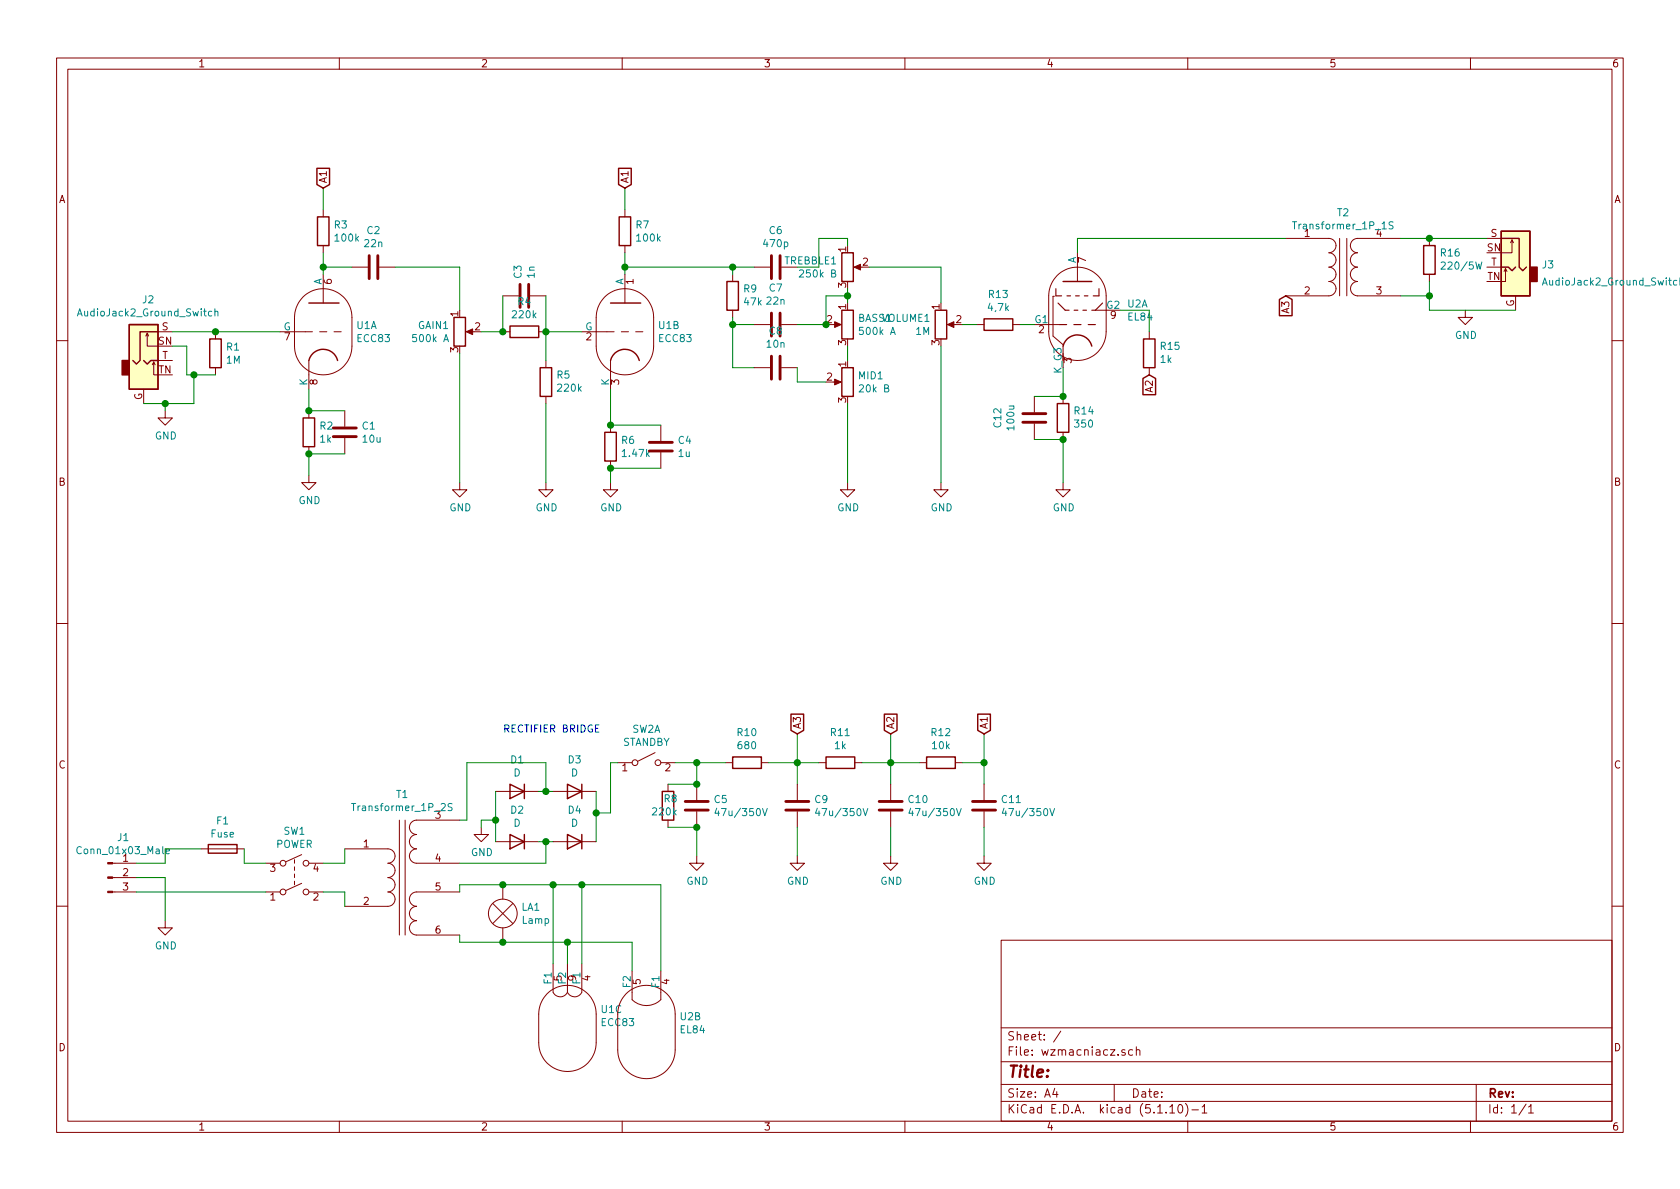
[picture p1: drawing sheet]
<svg xmlns="http://www.w3.org/2000/svg" width="297mm" height="210mm" viewBox="0 0 297 210" stroke-linecap="round" stroke-linejoin="round" font-family="sans-serif">
<g fill="none" stroke="#840000" stroke-width=".18">
<path d="M10 10.3h277v189.9h-277zM12 12.2h273v186.1h-273zM60 10.3v1.9M110 10.3v1.9M160 10.3v1.9M210 10.3v1.9M260 10.3v1.9M57.1 37.1v1.2M110.5 37.1v1.2M25.8 59.4l.2-.5v2.3h1.9M26 58.9l.3 .5M27.9 58.7h2.6"/>
<path d="M38.1 58.7v1.2M49.5 58.7h5.7M53.5 52.5a5.1 5.1 0 0 1 5.6-1.1 5.1 5.1 0 0 1 3.1 4.7v5.1a5.1 5.1 0 0 1-5.1 5.1 5.1 5.1 0 0 1-5-5.1v-5.1a5.1 5.1 0 0 1 1.4-3.6zM56.5 58.7h1.3M57.1 43.4v1.3M57.1 48.5v5.1M59.1 58.7h1.2M62.2 47.2h2.8M67.1 47.2h2.7M82.8 58.7h1M88.9 52.3h2.8M88.9 58.7h1.3"/>
<path d="M93.7 52.3h2.8M95.2 58.7h1.3M102.9 58.7h5.7M106.9 52.5a5.1 5.1 0 0 1 5.5-1.1 5.1 5.1 0 0 1 3.2 4.7v5.1a5.1 5.1 0 0 1-5.1 5.1 5.1 5.1 0 0 1-5.1-5.1v-5.1a5.1 5.1 0 0 1 1.5-3.6zM109.9 58.7h1.2M110.5 43.4v1.3M110.5 48.5v5.1M112.4 58.7h1.3M129.5 48.5v1.3M129.5 54.9v1.2M133.3 47.2h2.8M133.3 57.4h2.8"/>
<path d="M138.2 57.4h2.8M147.3 57.4h1M151.4 47.2h1M167.9 57.4h1M172.7 57.4h1.3M179.1 57.4h1.2M185.4 57.4h1.9M186.4 52.4h-.2v7l1.8 1.6M186.9 48.7a5.1 5.1 0 0 1 5.5-1.1 5.1 5.1 0 0 1 3.2 4.7v6.4a5.1 5.1 0 0 1-5.1 5 5.1 5.1 0 0 1-5.1-5v-6.4a5.1 5.1 0 0 1 1.5-3.6zM190.5 44.7v5.1M193.7 54.9h1.9M203.2 58.7v1.2"/>
<path d="M227.3 42.2h7.6a1.27 1.27 0 0 1 1.3 1.2 1.27 1.27 0 0 1-1.3 1.3 1.27 1.27 0 0 1 1.3 1.3 1.27 1.27 0 0 1-1.3 1.2 1.27 1.27 0 0 1 1.3 1.3 1.27 1.27 0 0 1-1.3 1.3 1.27 1.27 0 0 1 1.3 1.2 1.27 1.27 0 0 1-1.3 1.3h-7.6M236.9 42.2v10.1M238.1 42.2v10.1M247.6 42.2h-7.6a1.27 1.27 0 0 0-1.2 1.2 1.27 1.27 0 0 0 1.2 1.3 1.27 1.27 0 0 0-1.2 1.3 1.27 1.27 0 0 0 1.2 1.2 1.27 1.27 0 0 0-1.2 1.3 1.27 1.27 0 0 0 1.2 1.3 1.27 1.27 0 0 0-1.2 1.2 1.27 1.27 0 0 0 1.2 1.3h7.6M252.7 42.2v1.2M252.7 48.5v1.3M259.1 54.9v1.2h1.2l-1.2 1.3-1.3-1.3h1.3M262.9 47.2h2.5M262.9 42.2h2.5M266.2 47.5l-.3 .5M266.4 48l-.2-.5v2.3h-.8M267.3 42.4l-.2 .5"/>
<path d="M267.6 42.9l-.3-.5v2.3h-1.9M268 52.3v2.6M10 60.2h2M25.4 68.8v2.6M26.9 64.5l.3-.5v2.3h.7M27.2 64l.2 .5M27.9 63.7h2.6M29.2 72.6v1.3h1.3l-1.3 1.3-1.3-1.3h1.3M38.1 65v1.3M54.6 63.7v5.1M54.6 72.6v1.3M54.6 79v1.3"/>
<path d="M61 72.6v2.8M61 77.5v2.8M96.5 63.7v1.3M96.5 70.1v1.3M107.9 63.7v5.1M107.9 75.2v1.2M116.8 75.2v2.8M133.3 65h2.8M138.2 65h2.8M147.3 67.6h1M182.9 70.1v2.8M182.9 74.9v2.8"/>
<path d="M188 70.1v1.3M188 76.4v1.3M203.2 65v1.3M285 60.2h2M54.6 84.1v1.2h1.3l-1.3 1.3-1.3-1.3h1.3M81.3 85.3v1.3h1.2l-1.2 1.3-1.3-1.3h1.3M96.5 85.3v1.3h1.3l-1.3 1.3-1.3-1.3h1.3M107.9 85.3v1.3h1.3l-1.3 1.3-1.2-1.3h1.2M107.9 81.5v1.3M116.8 80v2.8M149.9 85.3v1.3h1.2l-1.2 1.3-1.3-1.3h1.3M166.4 85.3v1.3h1.2l-1.2 1.3-1.3-1.3h1.3"/>
<path d="M188 85.3v1.3h1.2l-1.2 1.3-1.3-1.3h1.3M10 110.3h2M285 110.3h2M87.6 139.9h7.6M97.8 139.9h7.6M109.2 134.9h2.6M115.8 133.1l-3 1.5M116.8 134.9h2.6M118.1 138.7v1.2M123.2 138.7v2.8M128.3 134.9h1.2M134.6 134.9h1.3"/>
<path d="M141 138.7v2.8M144.8 134.9h1.2M151.1 134.9h1.3M157.5 138.7v2.8M162.6 134.9h1.2M168.9 134.9h1.3M174 138.7v2.8M19.9 157.7h4.2M19.9 152.6h4.2M19.9 155.2h4.2M35.6 150.1h7.6M47 157.7h2.5"/>
<path d="M47 152.6h2.5M52.1 152v.6M52.1 153.3v.6M52.1 154.6v.6M52.1 155.8v.7M53.3 156.2l-2.8 1.3M53.3 151.1l-2.8 1.3M54.6 157.7h2.5M54.6 152.6h2.5M61 150.1h7.6a1.27 1.27 0 0 1 1.2 1.3 1.27 1.27 0 0 1-1.2 1.2 1.27 1.27 0 0 1 1.2 1.3 1.27 1.27 0 0 1-1.2 1.3 1.27 1.27 0 0 1 1.2 1.3 1.27 1.27 0 0 1-1.2 1.2 1.27 1.27 0 0 1 1.2 1.3 1.27 1.27 0 0 1-1.2 1.3h-7.6M70.6 145v20.3M71.6 145v20.3"/>
<path d="M81.3 157.7h-7.6a1.27 1.27 0 0 0-1.3 1.3 1.27 1.27 0 0 0 1.3 1.3 1.27 1.27 0 0 0-1.3 1.2 1.27 1.27 0 0 0 1.3 1.3 1.27 1.27 0 0 0-1.3 1.3 1.27 1.27 0 0 0 1.3 1.2h7.6M81.3 145h-7.6a1.27 1.27 0 0 0-1.3 1.3 1.27 1.27 0 0 0 1.3 1.3 1.27 1.27 0 0 0-1.3 1.2 1.27 1.27 0 0 0 1.3 1.3 1.27 1.27 0 0 0-1.3 1.3 1.27 1.27 0 0 0 1.3 1.2h7.6M85.1 146.3v1.3h1.3l-1.3 1.2-1.3-1.2h1.3M87.1 159.8l3.6 3.5M87.6 148.8h7.6M88.9 156.5v2.5M90.7 159.8l-3.6 3.5M97.8 148.8h7.6M118.1 145v1.3M123.2 151.4v1.2h1.3l-1.3 1.3-1.3-1.3h1.3M123.2 143.5v2.8M141 151.4v1.2h1.2l-1.2 1.3-1.3-1.3h1.3"/>
<path d="M141 143.5v2.8M157.5 151.4v1.2h1.2l-1.2 1.3-1.3-1.3h1.3M157.5 143.5v2.8M174 151.4v1.2h1.3l-1.3 1.3-1.3-1.3h1.3M174 143.5v2.8M10 160.2h2M29.2 162.8v1.3h1.3l-1.3 1.2-1.3-1.2h1.3M88.9 164.1v2.5M96.7 175.7a5.1 5.1 0 0 1 5.6-1.1 5.1 5.1 0 0 1 3.1 4.7v5.1a5.1 5.1 0 0 1-5.1 5.1 5.1 5.1 0 0 1-5.1-5.1v-5.1a5.1 5.1 0 0 1 1.5-3.6zM97.8 170.4v5.1M97.8 175.5a1.4 1.4 0 0 0 2.5 0M100.3 170.4l.1 5.1a1.4 1.4 0 0 0 2.4 0l.1-5.1"/>
<path d="M110.7 175.7a5.1 5.1 0 0 1 5.5-1.1 5.1 5.1 0 0 1 3.2 4.7v6.4a5.1 5.1 0 0 1-5.1 5 5.1 5.1 0 0 1-5.1-5v-6.4a5.1 5.1 0 0 1 1.5-3.6zM111.8 171.7v5.1a3.6 3.6 0 0 0 5 0v-5.1M177 166.3h108v32h-108zM285 160.2h2M60 198.3v1.9M110 198.3v1.9M160 198.3v1.9M177 194.8h108M177 191.8h108M177 187.8h108M177 181.8h108M186.5 192.5l-.4 1h1"/>
<path d="M186.8 193v1M187.6 182.3l-1.3 2M197 191.8v3M198.9 185.7a.37 .37 0 0 0-.6 .1l.1 .2 .5 .2 .1 .1-.2 .3-.5-.1M200.3 185.7l-.5-.1-.3 .3 .1 .6 .2 .1 .5-.1M200.9 185.7h.1a.37 .37 0 0 1 .5 .1v.8M200.9 185.1v1.5M206.8 195.8l.5-.5v1.5M206.8 196.8h.9M208.5 195.4l.1-.1a.8 .8 0 0 1 .5 .8 .8 .8 0 0 1-.5 .7 1 1 0 0 1-.1-1.4zM209.6 195.1a1.71 1.71 0 0 1 0 2.3M210 198.3v1.9"/>
<path d="M210.7 196.3h1.2M212.5 195.8l.5-.5v1.5M212.5 196.8h.9M260 198.3v1.9M261 191.8v6.5M269.8 195.2l-1.2 2M270.3 195.8l.4-.5v1.5M270.3 196.8h.8"/>
<circle cx="112.3" cy="134.9" r=".51"/>
<circle cx="116.3" cy="134.9" r=".51"/>
<circle cx="50" cy="157.7" r=".51"/>
<circle cx="50" cy="152.6" r=".51"/>
<circle cx="54.1" cy="157.7" r=".51"/>
<circle cx="54.1" cy="152.6" r=".51"/>
<circle cx="88.9" cy="161.5" r="2.54"/>
</g>
<g fill="none" stroke="#840000" stroke-width=".25">
<path d="M56 29.8h2.3v2.8l-1.2 .7-1.1-.7zM56.1 38.3h2.1v5.1h-2.1zM109.4 29.8h2.2v2.8l-1.1 .7-1.1-.7zM109.5 38.3h2v5.1h-2zM22.9 57.4h5v11.4h-5zM27.9 58.7h-3.1v5l-.7 .7-.6-.7M37.1 59.9h2v5.1h-2zM54.6 53.6h5.3M80.3 56.1h2v5.1h-2zM90.2 57.7h5v2h-5zM107.9 53.6h5.4M128.5 49.8h2.1v5.1h-2.1z"/>
<path d="M148.8 44.7h2.1v5.1h-2.1zM148.8 54.9h2.1v5h-2.1zM165.4 54.9h2v5h-2zM174 56.4h5.1v2h-5.1zM188 49.8h5M202.2 59.9h2v5.1h-2zM226.2 53l1.1-.7 1.1 .7v2.8h-2.2zM251.7 43.4h2v5.1h-2zM265.4 40.9h5.1v11.4h-5.1zM265.4 47.2h1.3l.6 .7 .7-.7M265.4 42.2h3.2v5l.6 .7 .7-.7M25.4 63.7l.6 .7 .7-.7h1.2"/>
<path d="M53.6 73.9h2v5.1h-2zM54.6 63.7a2.62 2.62 0 0 1 2.5-1.9 2.62 2.62 0 0 1 2.6 1.9M95.5 65h2v5.1h-2zM106.9 76.4h2.1v5.1h-2.1zM107.9 63.7a2.62 2.62 0 0 1 2.6-1.9 2.62 2.62 0 0 1 2.5 1.9M148.8 65h2.1v5.1h-2.1zM186.9 71.4h2.1v5h-2.1zM188 61.2a2.62 2.62 0 0 1 2.5-2 2.62 2.62 0 0 1 2.5 2M202.1 66.9l1.1-.6 1.1 .6v2.9h-2.2zM90.2 138.7l2.5 1.2-2.5 1.3zM92.7 138.7v2.5M100.3 138.7l2.6 1.2-2.6 1.3z"/>
<path d="M102.9 138.7v2.5M117.1 139.9h2v5.1h-2zM129.5 133.9h5.1v2h-5.1zM139.9 126.3h2.2v2.9l-1.1 .6-1.1-.6zM146 133.9h5.1v2h-5.1zM156.4 126.3h2.2v2.9l-1.1 .6-1.1-.6zM163.8 133.9h5.1v2h-5.1zM172.9 126.3h2.2v2.9l-1.1 .6-1.1-.6zM36.8 149.3h5.1v1.6h-5.1zM90.2 147.6l2.5 1.2-2.5 1.3zM92.7 147.6v2.5M100.3 147.6l2.6 1.2-2.6 1.3z"/>
<path d="M102.9 147.6v2.5"/>
</g>
<g fill="#840000" stroke="#840000" stroke-width=".18">
<path d="M147.6 67.1l1.1 .5-1.1 .5z"/>
<path d="M151 47.2l1.1-.5v1z"/>
<path d="M147.6 56.9l1.1 .5-1.1 .5z"/>
<path d="M167.5 57.4l1.2-.5v1z"/>
<path d="M82.4 58.7l1.2-.5v1z"/>
<path d="M19 157.6h.9v.3h-.9z"/>
<path d="M19 155.1h.9v.2h-.9z"/>
<path d="M19 152.5h.9v.3h-.9z"/>
</g>
<g fill="none" stroke="#840000" stroke-width=".51">
<path d="M65.3 45.2v4.1M66.8 45.2v4.1M91.9 50.3v4.1M93.5 50.3v4.1M136.4 45.2v4.1M136.4 55.4v4M137.9 45.2v4.1M137.9 55.4v4M58.9 77.2h4.1M58.9 75.7h4.1M114.8 79.8h4.1M114.8 78.2h4.1"/>
<path d="M136.4 63v4.1M137.9 63v4.1M180.8 73.1h4.1M180.8 74.7h4.1M121.2 143.3h4M121.2 141.7h4M138.9 143.3h4.1M138.9 141.7h4.1M155.4 143.3h4.1M155.4 141.7h4.1M172 143.3h4M172 141.7h4"/>
</g>
<g fill="none" stroke="#008484" stroke-width=".18">
<path d="M228.5 39.2h.8M246.3 39.3l-.5-.1-.2 .1 .1 .5 .6 .2v.3l-.2 .2-.5-.1M37.4 55.1l-.3-.1-.2 .3 .1 .5h.4M38 55.2l.2-.2 .3 .1v.8M38 54.6v1.3M254.8 46.5l.5-.2 .2 .4-.7 .9h.7M296.5 49.6h-.4l-.2 .2 .1 .6h.5M297 49.1v1.3M297.1 49.6l-.1 .1M29.4 150.5l.6-.1-.1-.2-.4-.1-.1 .2v.6h.5M62.2 142.1h.7M79.9 142.2l-.4-.1-.2 .1v.4l.6 .3v.2l-.2 .3-.5-.1"/>
<path d="M126.7 142.9l-.3 .9h.8M134.8 143l.4 1.2 .5-1.2M144.5 142.9l-.3 .9h.8M152.6 143l.4 1.2 .4-1.2M161 142.9l-.3 .9h.8M169.1 143l.4 1.2 .5-1.2M177.5 142.9l-.3 .9h.8M185.6 143l.4 1.2 .5-1.2"/>
</g>
<g fill="#ffffc2" stroke="#ffffc2" stroke-width=".18">
<path d="M265.4 40.9h5.1v11.4h-5.1z"/>
<path d="M22.9 57.4h5v11.4h-5z"/>
</g>
<g fill="#840000" stroke="#840000" stroke-width=".25">
<path d="M270.5 47.2h1.3v2.6h-1.3z"/>
<path d="M21.6 63.7h1.3v2.6h-1.3z"/>
</g>
<path d="M186.7 51v1.3h1M187.1 53.6l1.2 1.3h.7M187.3 57.4h1.3M188.6 52.3h.7M189.9 57.4h1.2M189.9 54.9h.7M190.2 52.3h.6M191.5 54.9h.6M191.7 52.3h.7M192.4 57.4h1.3M194.3 51v1.3h-1M194.9 53.6l-1.2 1.3h-.7" fill="none" stroke="#840000" stroke-width=".2"/>
<g fill="none" stroke="#008400" stroke-width=".18">
<path d="M57.1 33.3v3.8M110.5 33.3v3.8M30.5 58.7h19M57.1 44.7v3.8M57.1 47.2h5.1M69.8 47.2h11.5v7.7M88.9 52.3v6.4h-3.8M96.5 58.7h6.4M96.5 52.3v11.4M110.5 44.7v3.8M110.5 47.2h22.8M129.5 57.4h3.8"/>
<path d="M129.5 47.2v1.3M129.5 56.1v8.9h3.8M149.9 52.3h-3.9v5.1h-5M149.9 43.4v-1.2h-5.1v5h-3.8M149.9 51v2.6M153.7 47.2h12.7v6.4M170.2 57.4h2.5M180.3 57.4h2.6M198.1 54.9h5.1v3.8M227.3 42.2h-36.8v2.5M247.6 42.2h15.3M247.6 52.3h5.1"/>
<path d="M252.7 49.8v5.1h15.3M29.2 71.4v1.2M30.5 61.2h2.5v5.1h5.1M34.3 66.3v5.1h-8.9M54.6 68.8v3.8h6.4M81.3 62.5v22.8M96.5 71.4v13.9M107.9 68.8v6.4h8.9M141 65v2.6h5M149.9 61.2v2.5M149.9 71.4v13.9M166.4 61.2v24.1"/>
<path d="M182.9 77.7h5.1v7.6M188 65v5.1h-5.1M61 80.3h-6.4v3.8M116.8 82.8h-8.9v2.5M87.6 139.9v8.9M95.2 139.9h2.6M96.5 139.9v-5h-14v10.1h-1.2M105.4 139.9v8.9M109.2 134.9h-1.3v8.9h-2.5M119.4 134.9h8.9M123.2 134.9v3.8h-5.1M135.9 134.9h8.9"/>
<path d="M141 129.8v8.9M152.4 134.9h10.2M157.5 129.8v8.9M170.2 134.9h3.8M174 129.8v8.9M24.1 155.2h5.1v7.6M24.1 157.7h22.9M35.6 150.1h-6.4v2.5h-5.1M43.2 150.1v2.5h3.8M57.1 157.7h3.9v2.6M61 150.1v2.5h-3.9M81.3 157.7v-1.2h35.5v15.2"/>
<path d="M87.6 145h-2.5v1.3M95.2 148.8h2.6M96.5 148.8v3.8h-15.2M97.8 156.5v13.9M102.9 156.5v13.9M118.1 146.3h5.1v5.1M141 146.3v5.1M157.5 146.3v5.1M174 146.3v5.1M81.3 165.3v1.3h30.5v5.1M100.3 166.6v3.8"/>
</g>
<g fill="#008400" stroke="#008400" stroke-width=".25">
<circle cx="174" cy="134.9" r=".51"/>
<circle cx="88.9" cy="58.7" r=".51"/>
<circle cx="157.5" cy="134.9" r=".51"/>
<circle cx="188" cy="77.7" r=".51"/>
<circle cx="54.6" cy="80.3" r=".51"/>
<circle cx="188" cy="70.1" r=".51"/>
<circle cx="123.2" cy="138.7" r=".51"/>
<circle cx="146.1" cy="57.4" r=".51"/>
<circle cx="123.2" cy="134.9" r=".51"/>
<circle cx="141" cy="134.9" r=".51"/>
<circle cx="129.5" cy="57.4" r=".51"/>
<circle cx="252.7" cy="42.2" r=".51"/>
<circle cx="252.7" cy="52.3" r=".51"/>
<circle cx="96.5" cy="148.8" r=".51"/>
<circle cx="38.1" cy="58.7" r=".51"/>
<circle cx="97.8" cy="156.5" r=".51"/>
<circle cx="100.3" cy="166.6" r=".51"/>
<circle cx="149.9" cy="52.3" r=".51"/>
<circle cx="29.2" cy="71.4" r=".51"/>
<circle cx="102.9" cy="156.5" r=".51"/>
<circle cx="87.6" cy="145" r=".51"/>
<circle cx="34.3" cy="66.3" r=".51"/>
<circle cx="57.2" cy="47.2" r=".51"/>
<circle cx="88.9" cy="156.5" r=".51"/>
<circle cx="108" cy="82.8" r=".51"/>
<circle cx="88.9" cy="166.6" r=".51"/>
<circle cx="96.5" cy="58.7" r=".51"/>
<circle cx="108" cy="75.2" r=".51"/>
<circle cx="96.5" cy="139.9" r=".51"/>
<circle cx="129.5" cy="47.2" r=".51"/>
<circle cx="110.5" cy="47.2" r=".51"/>
<circle cx="105.4" cy="143.8" r=".51"/>
<circle cx="54.6" cy="72.6" r=".51"/>
<circle cx="123.2" cy="146.3" r=".51"/>
</g>
<text font-size="2.8" fill="#840000" x="178" y="190.5">Title:</text>
<g font-size="2.1" fill="#840000">
<text x="178" y="184">Sheet: /</text>
<text x="178" y="186.7">File: wzmacniacz.sch</text>
<text x="178" y="196.9">KiCad E.D.A. kicad (5.1.10)-1</text>
<text x="178" y="194.1">Size: A4</text>
<text x="200" y="194.1">Date:</text>
<text x="263" y="194.1">Rev:</text>
<text x="263" y="196.9">Id: 1/1</text>
</g>
<g font-size="1.8" fill="#840000">
<text x="35" y="11.9">1</text>
<text x="85" y="11.9">2</text>
<text x="135" y="11.9">3</text>
<text x="185" y="11.9">4</text>
<text x="235" y="11.9">5</text>
<text x="285" y="11.9">6</text>
<text x="10.4" y="35.9">A</text>
<text x="57.8" y="32.5" transform="rotate(-90 57.8 32.5)">A1</text>
<text x="111.1" y="32.5" transform="rotate(-90 111.1 32.5)">A1</text>
<text x="285.4" y="35.9">A</text>
<text x="230.7" y="41.9">1</text>
<text x="263.6" y="41.9">S</text>
<text x="138.7" y="46.8">TREBBLE1</text>
<text x="149.6" y="44.5" transform="rotate(-90 149.6 44.5)">1</text>
<text x="152.6" y="47">2</text>
<text x="192" y="46.5" transform="rotate(-90 192 46.5)">7</text>
<text x="262.9" y="44.4">SN</text>
<text x="263.6" y="47">T</text>
<text x="58.7" y="50.3" transform="rotate(-90 58.7 50.3)">6</text>
<text x="112" y="50.3" transform="rotate(-90 112 50.3)">1</text>
<text x="149.6" y="50.9" transform="rotate(-90 149.6 50.9)">3</text>
<text x="230.7" y="52.1">2</text>
<text x="243.4" y="52.1">3</text>
<text x="263" y="49.5">TN</text>
<text x="28.6" y="58.4">S</text>
<text x="81" y="56" transform="rotate(-90 81 56)">1</text>
<text x="84" y="58.4">2</text>
<text x="146.2" y="57.1">2</text>
<text x="149.6" y="54.7" transform="rotate(-90 149.6 54.7)">1</text>
<text x="166.1" y="54.7" transform="rotate(-90 166.1 54.7)">1</text>
<text x="169.1" y="57.1">2</text>
<text x="183.7" y="58.9">2</text>
<text x="196.4" y="56.4">9</text>
<text x="228" y="55.4" transform="rotate(-90 228 55.4)">A3</text>
<text x="267.7" y="54.3" transform="rotate(-90 267.7 54.3)">G</text>
<text x="28" y="61">SN</text>
<text x="28.7" y="63.5">T</text>
<text x="50.3" y="60.2">7</text>
<text x="81" y="62.3" transform="rotate(-90 81 62.3)">3</text>
<text x="103.7" y="60.2">2</text>
<text x="149.6" y="64.9" transform="rotate(-90 149.6 64.9)">1</text>
<text x="149.6" y="61.1" transform="rotate(-90 149.6 61.1)">3</text>
<text x="166.1" y="61.1" transform="rotate(-90 166.1 61.1)">3</text>
<text x="189.5" y="64.2" transform="rotate(-90 189.5 64.2)">3</text>
<text x="25.1" y="70.8" transform="rotate(-90 25.1 70.8)">G</text>
<text x="28" y="66">TN</text>
<text x="56.1" y="68" transform="rotate(-90 56.1 68)">8</text>
<text x="109.5" y="68" transform="rotate(-90 109.5 68)">3</text>
<text x="146.2" y="67.3">2</text>
<text x="149.6" y="71.2" transform="rotate(-90 149.6 71.2)">3</text>
<text x="203.8" y="69.3" transform="rotate(-90 203.8 69.3)">A2</text>
<text x="10.4" y="85.9">B</text>
<text x="285.4" y="85.9">B</text>
<text x="141.6" y="129" transform="rotate(-90 141.6 129)">A3</text>
<text x="158.1" y="129" transform="rotate(-90 158.1 129)">A2</text>
<text x="174.6" y="129" transform="rotate(-90 174.6 129)">A1</text>
<text x="10.4" y="135.9">C</text>
<text x="110" y="136.4">1</text>
<text x="117.6" y="136.4">2</text>
<text x="285.4" y="135.9">C</text>
<text x="64.3" y="149.9">1</text>
<text x="21.7" y="152.4">1</text>
<text x="21.7" y="154.9">2</text>
<text x="47.8" y="154.2">3</text>
<text x="55.4" y="154.2">4</text>
<text x="77" y="152.4">4</text>
<text x="21.7" y="157.5">3</text>
<text x="47.8" y="159.3">1</text>
<text x="55.4" y="159.3">2</text>
<text x="64.3" y="160">2</text>
<text x="77" y="157.5">5</text>
<text x="77" y="165.1">6</text>
<text x="101.9" y="173.5" transform="rotate(-90 101.9 173.5)">9</text>
<text x="104.4" y="173.5" transform="rotate(-90 104.4 173.5)">4</text>
<text x="113.3" y="174.1" transform="rotate(-90 113.3 174.1)">5</text>
<text x="118.4" y="174.1" transform="rotate(-90 118.4 174.1)">4</text>
<text x="10.4" y="185.9">D</text>
<text x="285.4" y="185.9">D</text>
<text x="35" y="199.9">1</text>
<text x="85" y="199.9">2</text>
<text x="135" y="199.9">3</text>
<text x="185" y="199.9">4</text>
<text x="235" y="199.9">5</text>
<text x="285" y="199.9">6</text>
</g>
<g font-size="1.8" fill="#008484">
<text x="59.1" y="40.4">R3</text>
<text x="64.9" y="41.4">C2</text>
<text x="112.5" y="40.4">R7</text>
<text x="136" y="41.4">C6</text>
<text x="229.1" y="40.6">Transformer_1P_1S</text>
<text x="236.5" y="38.2">T2</text>
<text x="243.4" y="41.9">4</text>
<text x="59.4" y="42.7">100k</text>
<text x="64.5" y="43.7">22n</text>
<text x="112.7" y="42.7">100k</text>
<text x="135.2" y="43.7">470p</text>
<text x="190.2" y="46.6" transform="rotate(-90 190.2 46.6)">A</text>
<text x="254.8" y="45.4">R16</text>
<text x="255.3" y="47.7">220/5W</text>
<text x="272.7" y="47.5">J3</text>
<text x="25.2" y="53.6">J2</text>
<text x="56.9" y="50.4" transform="rotate(-90 56.9 50.4)">A</text>
<text x="91.6" y="54">R4</text>
<text x="92.2" y="49.2" transform="rotate(-90 92.2 49.2)">C3</text>
<text x="94.5" y="49.1" transform="rotate(-90 94.5 49.1)">1n</text>
<text x="110.2" y="50.4" transform="rotate(-90 110.2 50.4)">A</text>
<text x="131.5" y="51.7">R9</text>
<text x="136" y="51.6">C7</text>
<text x="141.7" y="49.1">250k B</text>
<text x="174.9" y="52.7">R13</text>
<text x="273.3" y="50.5">AudioJack2_Ground_Switch</text>
<text x="14.2" y="56">AudioJack2_Ground_Switch</text>
<text x="50.1" y="58.4">G</text>
<text x="63.1" y="58.2">U1A</text>
<text x="74" y="58.2">GAIN1</text>
<text x="90.7" y="56.3">220k</text>
<text x="103.5" y="58.4">G</text>
<text x="116.5" y="58.2">U1B</text>
<text x="131.6" y="54">47k 22n</text>
<text x="136" y="59.2">C8</text>
<text x="151.8" y="56.9">BASS1</text>
<text x="152.2" y="59.2">500k A</text>
<text x="156" y="56.9">VOLUME1</text>
<text x="162" y="59.2">1M</text>
<text x="174.8" y="55">4,7k</text>
<text x="183" y="57.1">G1</text>
<text x="195.7" y="54.6">G2</text>
<text x="199.4" y="54.4">U2A</text>
<text x="199.5" y="56.7">EL84</text>
<text x="257.3" y="59.9">GND</text>
<text x="40.1" y="64.3">1M</text>
<text x="40.1" y="62">R1</text>
<text x="63.2" y="60.5">ECC83</text>
<text x="73.2" y="60.5">500k A</text>
<text x="116.6" y="60.5">ECC83</text>
<text x="135.6" y="61.5">10n</text>
<text x="205.2" y="64.2">1k</text>
<text x="205.3" y="61.9">R15</text>
<text x="54.4" y="68.2" transform="rotate(-90 54.4 68.2)">K</text>
<text x="98.5" y="66.9">R5</text>
<text x="98.7" y="69.3">220k</text>
<text x="107.7" y="68.2" transform="rotate(-90 107.7 68.2)">K</text>
<text x="151.9" y="67.1">MID1</text>
<text x="152.2" y="69.4">20k B</text>
<text x="187.7" y="66.1" transform="rotate(-90 187.7 66.1)">K_G3</text>
<text x="27.4" y="77.7">GND</text>
<text x="56.6" y="76">R2</text>
<text x="64.1" y="76">C1</text>
<text x="177" y="75.5" transform="rotate(-90 177 75.5)">C12</text>
<text x="179.3" y="75.9" transform="rotate(-90 179.3 75.9)">100u</text>
<text x="190" y="73.3">R14</text>
<text x="190.1" y="75.6">350</text>
<text x="56.6" y="78.3">1k</text>
<text x="64.2" y="78.3">10u</text>
<text x="109.9" y="78.5">R6</text>
<text x="110.2" y="80.8">1.47k</text>
<text x="120" y="78.5">C4</text>
<text x="120" y="80.8">1u</text>
<text x="52.8" y="89.1">GND</text>
<text x="79.5" y="90.4">GND</text>
<text x="94.7" y="90.4">GND</text>
<text x="106.1" y="90.4">GND</text>
<text x="148" y="90.4">GND</text>
<text x="164.5" y="90.4">GND</text>
<text x="186.1" y="90.4">GND</text>
<text x="110" y="131.9">STANDBY</text>
<text x="111.8" y="129.6">SW2A</text>
<text x="130.4" y="130.2">R10</text>
<text x="146.9" y="130.2">R11</text>
<text x="164.7" y="130.2">R12</text>
<text x="90.3" y="135">D1</text>
<text x="90.8" y="137.3">D</text>
<text x="100.5" y="135">D3</text>
<text x="101" y="137.3">D</text>
<text x="130.6" y="132.5">680</text>
<text x="147.6" y="132.5">1k</text>
<text x="164.9" y="132.5">10k</text>
<text x="62.8" y="143.4">Transformer_1P_2S</text>
<text x="70.1" y="141.1">T1</text>
<text x="90.3" y="143.9">D2</text>
<text x="100.5" y="143.9">D4</text>
<text x="117.4" y="141.9">R8</text>
<text x="126.3" y="142">C5</text>
<text x="144.1" y="142">C9</text>
<text x="160.7" y="142">C10</text>
<text x="177.2" y="142">C11</text>
<text x="20.8" y="148.7">J1</text>
<text x="37.3" y="148.1">Fuse</text>
<text x="38.4" y="145.8">F1</text>
<text x="48.7" y="149.9">POWER</text>
<text x="50.2" y="147.6">SW1</text>
<text x="77" y="144.8">3</text>
<text x="90.8" y="146.2">D</text>
<text x="101" y="146.2">D</text>
<text x="115.5" y="144.2">220k</text>
<text x="127.2" y="144.3">47u/350V</text>
<text x="144.9" y="144.3">47u/350V</text>
<text x="161.4" y="144.3">47u/350V</text>
<text x="178" y="144.3">47u/350V</text>
<text x="14.1" y="151">Conn_01x03_Male</text>
<text x="83.3" y="151.4">GND</text>
<text x="92.2" y="161.1">LA1</text>
<text x="121.4" y="156.5">GND</text>
<text x="139.1" y="156.5">GND</text>
<text x="155.7" y="156.5">GND</text>
<text x="172.2" y="156.5">GND</text>
<text x="27.4" y="167.9">GND</text>
<text x="92.4" y="163.4">Lamp</text>
<text x="97.5" y="174" transform="rotate(-90 97.5 174)">F1</text>
<text x="99.3" y="173.5" transform="rotate(-90 99.3 173.5)">5</text>
<text x="100.1" y="174" transform="rotate(-90 100.1 174)">F2</text>
<text x="102.6" y="174" transform="rotate(-90 102.6 174)">F1</text>
<text x="106.3" y="179.1">U1C</text>
<text x="111.5" y="174.6" transform="rotate(-90 111.5 174.6)">F2</text>
<text x="116.6" y="174.6" transform="rotate(-90 116.6 174.6)">F1</text>
<text x="106.4" y="181.5">ECC83</text>
<text x="120.3" y="180.4">U2B</text>
<text x="120.3" y="182.7">EL84</text>
</g>
<text font-size="1.8" fill="#0000c2" x="88.9" y="129.5">RECTIFIER BRIDGE</text>
</svg>
